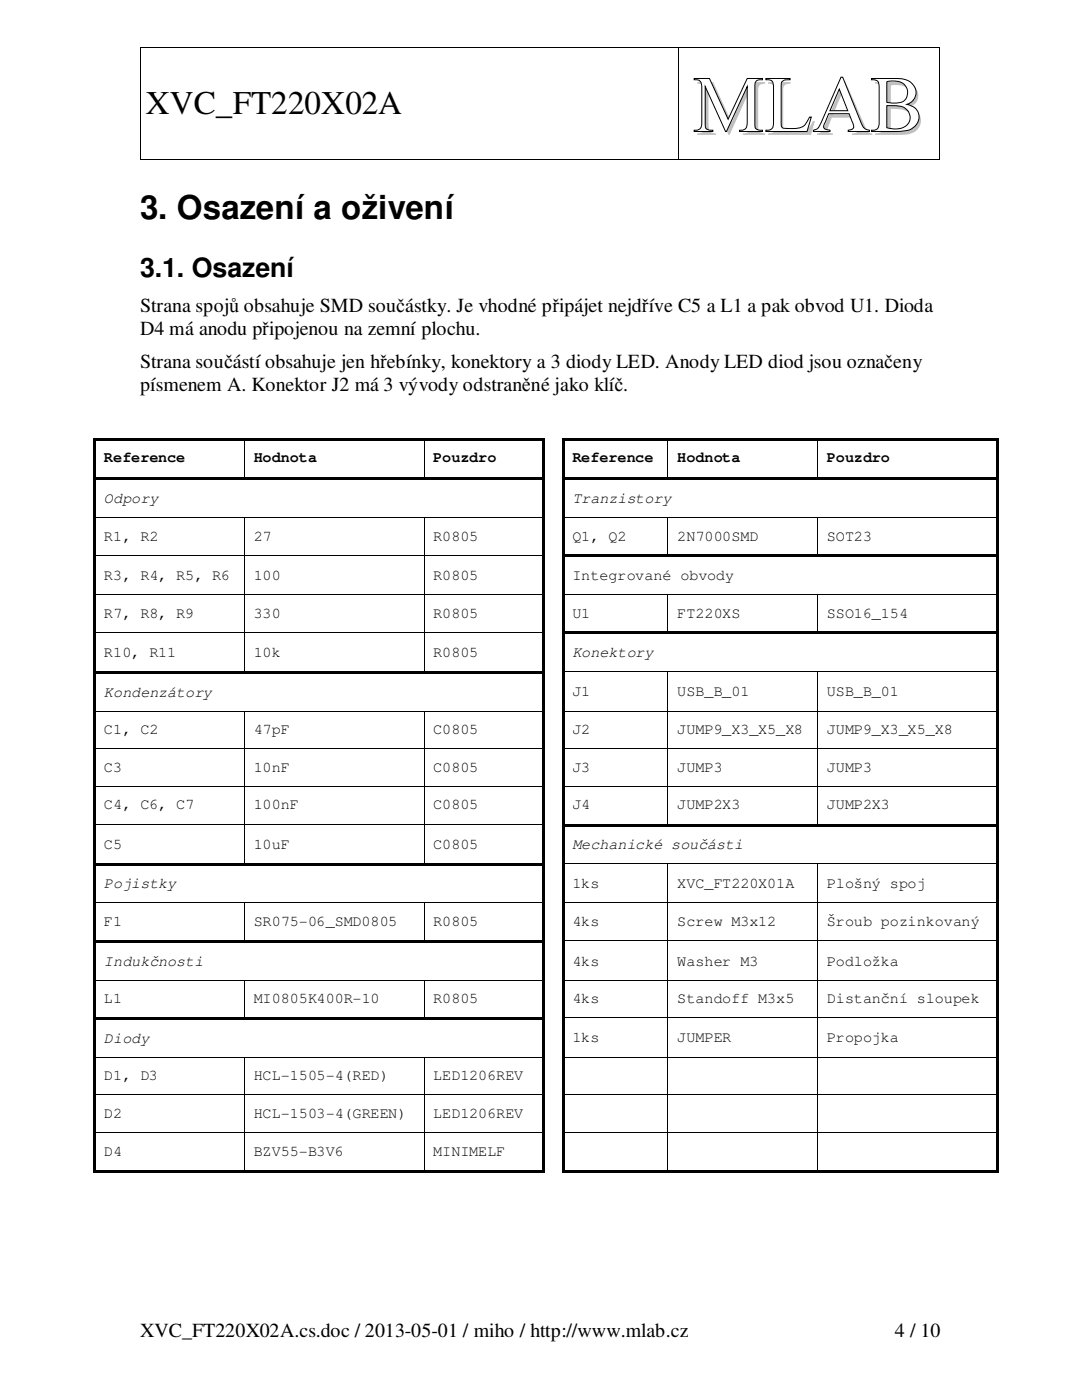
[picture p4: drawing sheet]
<svg xmlns="http://www.w3.org/2000/svg" width="216mm" height="279mm" viewBox="0 0 216 279" stroke-linecap="round" stroke-linejoin="round" font-family="sans-serif">
<path d="M138.5 15.7h3.1l3.7 8.1 3.8-8.1h3v.2a1.09 1.09 0 0 0-1.5 1.2v7.7a1.09 1.09 0 0 0 1.5 1.2v.2h-4.5v-.2a1.27 1.27 0 0 0 1.5-1.6v-7.1l-4.2 8.9h-.1l-4.1-8.9v7.5a1.09 1.09 0 0 0 1.5 1.2v.2h-3.7v-.2a1.27 1.27 0 0 0 1.5-1.6v-6.9a1.26 1.26 0 0 0-1.5-1.6z" fill="none" stroke="#000" stroke-width=".2"/>
<path d="M152.8 15.7h4.8v.2a1.37 1.37 0 0 0-1.7 .7v7.8a.91 .91 0 0 0 .1 1 .91 .91 0 0 0 .9 .2 4.9 4.9 0 0 0 3.6-.6l1-1.6h.4l-.9 2.8h-8.2v-.2a1.27 1.27 0 0 0 1.5-1.6v-7.3a1.11 1.11 0 0 0-1.5-1.2z" fill-rule="evenodd" fill="#fff"/>
<path d="M152.8 15.7h4.8v.2a1.37 1.37 0 0 0-1.7 .7v7.8a.91 .91 0 0 0 .1 1 .91 .91 0 0 0 .9 .2 4.9 4.9 0 0 0 3.6-.6l1-1.6h.4l-.9 2.8h-8.2v-.2a1.27 1.27 0 0 0 1.5-1.6v-7.3a1.11 1.11 0 0 0-1.5-1.2z" fill="none" stroke="#000" stroke-width=".2"/>
<path d="M167.8 15.4h.3l3.6 8.8a2.04 2.04 0 0 0 1.8 1.8v.2h-4.3v-.2l.4-.1a.8 .8 0 0 0 .7-.5 .8 .8 0 0 0-.1-.8l-.8-1.9h-4l-.7 1.7a.81 .81 0 0 0-.4 .8 .81 .81 0 0 0 .7 .7l.6 .1v.2h-3.3v-.2l.4-.1a2.35 2.35 0 0 0 1.3-1.8zM167.5 17.8l-1.9 4.3h3.6z" fill-rule="evenodd" fill="#fff"/>
<path d="M167.5 17.8l1.7 4.3h-3.6zM167.8 15.4h.3l3.6 8.8a2.04 2.04 0 0 0 1.8 1.8v.2h-4.3v-.2l.4-.1a.8 .8 0 0 0 .7-.5 .8 .8 0 0 0-.1-.8l-.8-1.9h-4l-.7 1.7a.81 .81 0 0 0-.4 .8 .81 .81 0 0 0 .7 .7l.6 .1v.2h-3.3v-.2l.4-.1a2.35 2.35 0 0 0 1.3-1.8z" fill="none" stroke="#000" stroke-width=".2"/>
<path d="M173.9 15.7h4.5a3.9 3.9 0 0 1 4.3 2.1 2.46 2.46 0 0 1-1.8 3 2.6 2.6 0 0 1 2.5 2.5 2.6 2.6 0 0 1-2.3 2.7l-1.6 .2h-5.6v-.2a1.27 1.27 0 0 0 1.5-1.6v-7.3a1.14 1.14 0 0 0-1.5-1.2zM177 16.3v4.1l.3 .1a4.4 4.4 0 0 0 3.2-.5 2.35 2.35 0 0 0 .3-2.8 2.35 2.35 0 0 0-2.6-1zM177 21.1v4.4a3.9 3.9 0 0 0 4.3-1 2.33 2.33 0 0 0-2.2-3.4z" fill-rule="evenodd" fill="#fff"/>
<g fill="none" stroke="#000" stroke-width=".2">
<path d="M27.9 9.6v22.2M28 9.5h107.3M135.4 9.6v22.2M135.5 9.5h51.8M173.9 15.7h4.5a3.9 3.9 0 0 1 4.3 2.1 2.46 2.46 0 0 1-1.8 3 2.6 2.6 0 0 1 2.5 2.5 2.6 2.6 0 0 1-2.3 2.7l-1.6 .2h-5.6v-.2a1.27 1.27 0 0 0 1.5-1.6v-7.3a1.14 1.14 0 0 0-1.5-1.2zM177 16.3a3.7 3.7 0 0 1 3.6 .8 2.11 2.11 0 0 1 .3 2.3 2.11 2.11 0 0 1-2 1.2l-1.9-.2zM187.4 9.6v22.2M28 31.9h107.3M135.5 31.9h51.8M177 21.1h.7a3.9 3.9 0 0 1 3.6 1.2 2.26 2.26 0 0 1-2.1 3.4h-.9l-1.3-.2zM48.9 88v7.3M84.7 88v7.3"/>
<path d="M133.3 88v7.3M163.2 88v7.3M19.1 103.3h29.7M19.1 110.8h29.7M19.1 118.7h29.7M48.9 103.4v7.3M48.9 111.2v7.4M48.9 118.8v7.3M48.9 103.3h35.7M48.9 110.8h35.7M48.9 118.7h35.7M84.7 103.4v7.3"/>
<path d="M84.7 111.2v7.4M84.7 118.8v7.3M84.8 103.3h23.5M84.8 110.8h23.5M84.8 118.7h23.5M112.7 103.3h20.5M112.7 118.7h20.5M133.3 103.4v7.3M133.3 118.8v7.3M133.3 103.3h29.8M133.3 118.7h29.8M163.2 103.4v7.3"/>
<path d="M163.2 118.8v7.3M163.2 103.3h35.5M163.2 118.7h35.5M19.1 126.2h29.7M48.9 126.6v7.3M48.9 126.2h35.7M84.7 126.6v7.3M84.8 126.2h23.5M112.7 134h20.5M133.3 134.5v7.3M133.3 134h29.8M163.2 134.5v7.3"/>
<path d="M163.2 134h35.5M19.1 141.9h29.7M19.1 149.4h29.7M19.1 157h29.7M48.9 142v7.3M48.9 149.4v7.5M48.9 157.1v7.3M48.9 141.9h35.7M48.9 149.4h35.7M48.9 157h35.7M84.7 142v7.3M84.7 149.4v7.5"/>
<path d="M84.7 157.1v7.3M84.8 141.9h23.5M84.8 149.4h23.5M84.8 157h23.5M112.7 141.9h20.5M112.7 149.4h20.5M112.7 157h20.5M133.3 142v7.3M133.3 149.4v7.5M133.3 157.1v7.3M133.3 141.9h29.8M133.3 149.4h29.8"/>
<path d="M133.3 157h29.8M163.2 142v7.3M163.2 149.4v7.5M163.2 157.1v7.3M163.2 141.9h35.5M163.2 149.4h35.5M163.2 157h35.5M19.1 164.5h29.7M48.9 164.9v7.3M48.9 164.5h35.7M84.7 164.9v7.3M84.8 164.5h23.5"/>
<path d="M112.7 172.3h20.5M133.3 172.7v7.4M133.3 172.3h29.8M163.2 172.7v7.4M163.2 172.3h35.5M19.1 180.2h29.7M19.1 195.6h29.7M48.9 180.3v7.4M48.9 195.7v7.3M48.9 180.2h35.7M48.9 195.6h35.7M84.7 180.3v7.4"/>
<path d="M84.7 195.7v7.3M84.8 180.2h23.5M84.8 195.6h23.5M112.7 180.2h20.5M112.7 187.7h20.5M112.7 195.6h20.5M133.3 180.3v7.4M133.3 188.1v7.4M133.3 195.7v7.3M133.3 180.2h29.8M133.3 187.7h29.8M133.3 195.6h29.8"/>
<path d="M163.2 180.3v7.4M163.2 188.1v7.4M163.2 195.7v7.3M163.2 180.2h35.5M163.2 187.7h35.5M163.2 195.6h35.5M19.1 211h29.7M19.1 218.4h29.7M48.9 211.1v7.3M48.9 218.5v7.5M48.9 211h35.7M48.9 218.4h35.7"/>
<path d="M84.7 211.1v7.3M84.7 218.5v7.5M84.8 211h23.5M84.8 218.4h23.5M112.7 203.1h20.5M112.7 211h20.5M112.7 218.4h20.5M133.3 203.5v7.4M133.3 211.1v7.3M133.3 218.5v7.5M133.3 203.1h29.8M133.3 211h29.8"/>
<path d="M133.3 218.4h29.8M163.2 203.5v7.4M163.2 211.1v7.3M163.2 218.5v7.5M163.2 203.1h35.5M163.2 211h35.5M163.2 218.4h35.5M19.1 226.1h29.7M48.9 226.1v7.4M48.9 226.1h35.7M84.7 226.1v7.4M84.8 226.1h23.5"/>
<path d="M112.7 226.1h20.5M133.3 226.1v7.4M133.3 226.1h29.8M163.2 226.1v7.4M163.2 226.1h35.5"/>
</g>
<g fill="#000">
<path d="M27.9 9.4h.1v.2h-.1zM135.3 9.4h.2v.2h-.2zM187.3 9.4h.2v.2h-.2zM27.9 31.8h.1v.2h-.1zM135.3 31.8h.2v.2h-.2zM187.3 31.8h.2v.2h-.2zM18.7 87.5h.4v.5h-.4zM18.7 95.3h.4v.5h-.4zM19.1 87.5h29.7v.5h-29.7zM19.1 95.3h29.7v.5h-29.7zM48.8 87.5h.5v.5h-.5zM48.8 95.3h.5v.5h-.5z"/>
<path d="M49.3 87.5h35.3v.5h-35.3zM49.3 95.3h35.3v.5h-35.3zM84.6 87.5h.5v.5h-.5zM84.6 95.3h.5v.5h-.5zM85.1 87.5h23.2v.5h-23.2zM85.1 95.3h23.2v.5h-23.2zM108.3 87.5h.5v.5h-.5zM108.3 88h.5v7.3h-.5zM108.3 95.3h.5v.5h-.5zM112.2 87.5h.5v.5h-.5zM112.2 88h.5v7.3h-.5zM112.2 95.3h.5v.5h-.5z"/>
<path d="M112.7 87.5h20.5v.5h-20.5zM112.7 95.3h20.5v.5h-20.5zM133.2 87.5h.5v.5h-.5zM133.2 95.3h.5v.5h-.5zM133.7 87.5h29.4v.5h-29.4zM133.7 95.3h29.4v.5h-29.4zM163.1 87.5h.5v.5h-.5zM163.1 95.3h.5v.5h-.5zM163.6 87.5h35.1v.5h-35.1zM163.6 95.3h35.1v.5h-35.1zM198.7 87.5h.5v.5h-.5zM198.7 88h.5v7.3h-.5z"/>
<path d="M198.7 95.3h.5v.5h-.5zM18.7 103.2h.4v.2h-.4zM18.7 110.7h.4v.5h-.4zM18.7 118.6h.4v.2h-.4zM48.8 103.2h.1v.2h-.1zM48.8 110.7h.1v.5h-.1zM48.8 118.6h.1v.2h-.1zM84.6 103.2h.2v.2h-.2zM84.6 110.7h.2v.5h-.2zM84.6 118.6h.2v.2h-.2zM108.3 95.8h.5v7.4h-.5zM108.3 103.2h.5v.2h-.5z"/>
<path d="M108.3 103.4h.5v7.3h-.5zM108.3 110.7h.5v.5h-.5zM108.3 111.2h.5v7.4h-.5zM108.3 118.6h.5v.2h-.5zM112.2 95.8h.5v7.4h-.5zM112.2 103.2h.5v.2h-.5zM112.2 103.4h.5v7.3h-.5zM112.2 110.7h.5v.5h-.5zM112.2 111.2h.5v7.4h-.5zM112.2 118.6h.5v.2h-.5zM133.2 103.2h.1v.2h-.1zM133.2 110.7h.5v.5h-.5z"/>
<path d="M133.2 118.6h.1v.2h-.1zM163.1 103.2h.1v.2h-.1zM163.1 110.7h.5v.5h-.5zM163.1 118.6h.1v.2h-.1zM198.7 95.8h.5v7.4h-.5zM198.7 103.2h.5v.2h-.5zM198.7 103.4h.5v7.3h-.5zM198.7 110.7h.5v.5h-.5zM198.7 111.2h.5v7.4h-.5zM198.7 118.6h.5v.2h-.5zM18.7 126.1h.4v.5h-.4zM18.7 133.9h.4v.6h-.4z"/>
<path d="M19.1 133.9h29.7v.6h-29.7zM48.8 126.1h.1v.5h-.1zM48.8 133.9h.5v.6h-.5zM49.3 133.9h35.3v.6h-35.3zM84.6 126.1h.2v.5h-.2zM84.6 133.9h.5v.6h-.5zM85.1 133.9h23.2v.6h-23.2zM108.3 118.8h.5v7.3h-.5zM108.3 126.1h.5v.5h-.5zM108.3 126.6h.5v7.3h-.5zM108.3 133.9h.5v.6h-.5zM112.2 118.8h.5v7.3h-.5z"/>
<path d="M112.2 126.1h.5v.5h-.5zM112.2 126.6h.5v7.3h-.5zM112.2 133.9h.5v.6h-.5zM112.7 126.1h20.5v.5h-20.5zM133.2 126.1h.5v.5h-.5zM133.2 134.1h.1v.4h-.1zM133.2 133.9h.1v.2h-.1zM133.7 126.1h29.4v.5h-29.4zM163.1 126.1h.5v.5h-.5zM163.1 134.1h.1v.4h-.1zM163.1 133.9h.1v.2h-.1zM163.6 126.1h35.1v.5h-35.1z"/>
<path d="M198.7 118.8h.5v7.3h-.5zM198.7 126.1h.5v.5h-.5zM198.7 126.6h.5v7.3h-.5zM198.7 133.9h.5v.6h-.5zM18.7 141.8h.4v.2h-.4zM18.7 149.3h.4v.1h-.4zM18.7 156.9h.4v.2h-.4zM48.8 141.8h.1v.2h-.1zM48.8 149.3h.1v.1h-.1zM48.8 156.9h.1v.2h-.1zM84.6 141.8h.2v.2h-.2zM84.6 149.3h.2v.1h-.2z"/>
<path d="M84.6 156.9h.2v.2h-.2zM108.3 134.5h.5v7.3h-.5zM108.3 141.8h.5v.2h-.5zM108.3 142h.5v7.3h-.5zM108.3 149.3h.5v.1h-.5zM108.3 149.4h.5v7.5h-.5zM108.3 156.9h.5v.2h-.5zM112.2 134.5h.5v7.3h-.5zM112.2 141.8h.5v.2h-.5zM112.2 142h.5v7.3h-.5zM112.2 149.3h.5v.1h-.5zM112.2 149.4h.5v7.5h-.5z"/>
<path d="M112.2 156.9h.5v.2h-.5zM133.2 141.8h.1v.2h-.1zM133.2 149.3h.1v.1h-.1zM133.2 156.9h.1v.2h-.1zM163.1 141.8h.1v.2h-.1zM163.1 149.3h.1v.1h-.1zM163.1 156.9h.1v.2h-.1zM198.7 134.5h.5v7.3h-.5zM198.7 141.8h.5v.2h-.5zM198.7 142h.5v7.3h-.5zM198.7 149.3h.5v.1h-.5zM198.7 149.4h.5v7.5h-.5z"/>
<path d="M198.7 156.9h.5v.2h-.5zM18.7 164.4h.4v.5h-.4zM18.7 172.2h.4v.5h-.4zM19.1 172.2h29.7v.5h-29.7zM48.8 164.4h.1v.5h-.1zM48.8 172.2h.5v.5h-.5zM49.3 172.2h35.3v.5h-35.3zM84.6 164.4h.2v.5h-.2zM84.6 172.2h.5v.5h-.5zM85.1 172.2h23.2v.5h-23.2zM108.3 157.1h.5v7.3h-.5zM108.3 164.4h.5v.5h-.5z"/>
<path d="M108.3 164.9h.5v7.3h-.5zM108.3 172.2h.5v.5h-.5zM112.2 157.1h.5v7.3h-.5zM112.2 164.4h.5v.5h-.5zM112.2 164.9h.5v7.3h-.5zM112.2 172.2h.5v.5h-.5zM112.7 164.4h20.5v.5h-20.5zM133.2 164.4h.5v.5h-.5zM133.2 172.4h.1v.3h-.1zM133.2 172.2h.1v.2h-.1zM133.7 164.4h29.4v.5h-29.4zM163.1 164.4h.5v.5h-.5z"/>
<path d="M163.1 172.4h.1v.3h-.1zM163.1 172.2h.1v.2h-.1zM163.6 164.4h35.1v.5h-35.1zM198.7 157.1h.5v7.3h-.5zM198.7 164.4h.5v.5h-.5zM198.7 164.9h.5v7.3h-.5zM198.7 172.2h.5v.5h-.5zM18.7 180.1h.4v.2h-.4zM18.7 187.7h.4v.4h-.4zM18.7 195.5h.4v.2h-.4zM48.8 180.1h.1v.2h-.1zM48.8 187.7h.5v.4h-.5z"/>
<path d="M48.8 195.5h.1v.2h-.1zM84.6 180.1h.2v.2h-.2zM84.6 187.7h.5v.4h-.5zM84.6 195.5h.2v.2h-.2zM108.3 172.7h.5v7.4h-.5zM108.3 180.1h.5v.2h-.5zM108.3 180.3h.5v7.4h-.5zM108.3 187.7h.5v.4h-.5zM108.3 188.1h.5v7.4h-.5zM108.3 195.5h.5v.2h-.5zM112.2 172.7h.5v7.4h-.5zM112.2 180.1h.5v.2h-.5z"/>
<path d="M112.2 180.3h.5v7.4h-.5zM112.2 187.7h.5v.4h-.5zM112.2 188.1h.5v7.4h-.5zM112.2 195.5h.5v.2h-.5zM133.2 180.1h.1v.2h-.1zM133.2 187.7h.1v.4h-.1zM133.2 195.5h.1v.2h-.1zM163.1 180.1h.1v.2h-.1zM163.1 187.7h.1v.4h-.1zM163.1 195.5h.1v.2h-.1zM198.7 172.7h.5v7.4h-.5zM198.7 180.1h.5v.2h-.5z"/>
<path d="M198.7 180.3h.5v7.4h-.5zM198.7 187.7h.5v.4h-.5zM198.7 188.1h.5v7.4h-.5zM198.7 195.5h.5v.2h-.5zM18.7 203h.4v.5h-.4zM18.7 210.9h.4v.2h-.4zM18.7 218.4h.4v.1h-.4zM19.1 203h29.7v.5h-29.7zM48.8 203h.5v.5h-.5zM48.8 210.9h.1v.2h-.1zM48.8 218.4h.1v.1h-.1zM49.3 203h35.3v.5h-35.3z"/>
<path d="M84.6 203h.5v.5h-.5zM84.6 210.9h.2v.2h-.2zM84.6 218.4h.2v.1h-.2zM85.1 203h23.2v.5h-23.2zM108.3 195.7h.5v7.3h-.5zM108.3 203h.5v.5h-.5zM108.3 203.5h.5v7.4h-.5zM108.3 210.9h.5v.2h-.5zM108.3 211.1h.5v7.3h-.5zM108.3 218.4h.5v.1h-.5zM112.2 195.7h.5v7.3h-.5zM112.2 203h.5v.5h-.5z"/>
<path d="M112.2 203.5h.5v7.4h-.5zM112.2 210.9h.5v.2h-.5zM112.2 211.1h.5v7.3h-.5zM112.2 218.4h.5v.1h-.5zM133.2 203h.1v.5h-.1zM133.2 210.9h.1v.2h-.1zM133.2 218.4h.1v.1h-.1zM163.1 203h.1v.5h-.1zM163.1 210.9h.1v.2h-.1zM163.1 218.4h.1v.1h-.1zM198.7 195.7h.5v7.3h-.5zM198.7 203h.5v.5h-.5z"/>
<path d="M198.7 203.5h.5v7.4h-.5zM198.7 210.9h.5v.2h-.5zM198.7 211.1h.5v7.3h-.5zM198.7 218.4h.5v.1h-.5zM18.7 226h.4v.1h-.4zM18.7 233.5h.4v.5h-.4zM19.1 233.5h29.7v.5h-29.7zM48.8 226h.1v.1h-.1zM48.8 233.5h.5v.5h-.5zM49.3 233.5h35.3v.5h-35.3zM84.6 226h.2v.1h-.2zM84.6 233.5h.5v.5h-.5z"/>
<path d="M85.1 233.5h23.2v.5h-23.2zM108.3 218.5h.5v7.5h-.5zM108.3 226h.5v.1h-.5zM108.3 226.1h.5v7.4h-.5zM108.3 233.5h.5v.5h-.5zM112.2 218.5h.5v7.5h-.5zM112.2 226h.5v.1h-.5zM112.2 226.1h.5v7.4h-.5zM112.2 233.5h.5v.5h-.5zM112.7 233.5h20.5v.5h-20.5zM133.2 226h.1v.1h-.1zM133.2 233.5h.5v.5h-.5z"/>
<path d="M133.7 233.5h29.4v.5h-29.4zM163.1 226h.1v.1h-.1zM163.1 233.5h.5v.5h-.5zM163.6 233.5h35.1v.5h-35.1zM198.7 218.5h.5v7.5h-.5zM198.7 226h.5v.1h-.5zM198.7 226.1h.5v7.4h-.5zM198.7 233.5h.5v.5h-.5z"/>
</g>
<g fill="none" stroke="#000" stroke-width=".42">
<path d="M18.9 88v7.3M18.9 95.8v7.4M18.9 103.4v7.3M18.9 111.2v7.4M18.9 118.8v7.3M112.7 111h20.5M133.7 111h29.4M163.6 111h35.1M18.9 126.6v7.3M18.9 134.5v7.3M18.9 142v7.3M18.9 149.4v7.5"/>
<path d="M18.9 157.1v7.3M18.9 164.9v7.3M18.9 172.7v7.4M18.9 180.3v7.4M18.9 188.1v7.4M18.9 195.7v7.3M19.1 187.9h29.7M49.3 187.9h35.3M85.1 187.9h23.2M18.9 203.5v7.4M18.9 211.1v7.3M18.9 218.5v7.5"/>
<path d="M18.9 226.1v7.4"/>
</g>
<text font-size="15.9" fill="#c0c0c0" x="138.9" y="26.9">MLAB</text>
<g font-size="6.6">
<text x="29.1" y="22.8">XVC_FT220X02A</text>
<text x="27.9" y="43.7">3. Osazení a oživení</text>
</g>
<text font-size="5.3" x="27.9" y="55.3">3.1. Osazení</text>
<g font-size="4">
<text x="27.9" y="62.3">Strana spojů obsahuje SMD součástky. Je vhodné připájet nejdříve C5 a L1 a pak obvod U1. Dioda</text>
<text x="27.9" y="66.9">D4 má anodu připojenou na zemní plochu.</text>
<text x="27.9" y="78">písmenem A. Konektor J2 má 3 vývody odstraněné jako klíč.</text>
<text x="27.9" y="73.5">Strana součástí obsahuje jen hřebínky, konektory a 3 diody LED. Anody LED diod jsou označeny</text>
<text x="27.9" y="266.9">XVC_FT220X02A.cs.doc / 2013-05-01 / miho / http://www.mlab.cz</text>
<text x="178.6" y="266.9">4 / 10</text>
</g>
<g font-size="3">
<text x="20.7" y="92.3">Reference</text>
<text x="50.6" y="92.3">Hodnota</text>
<text x="86.4" y="92.3">Pouzdro</text>
<text x="114.2" y="92.3">Reference</text>
<text x="135.1" y="92.3">Hodnota</text>
<text x="165" y="92.3">Pouzdro</text>
<text x="20.7" y="100.4">Odpory</text>
<text x="114.2" y="100.4">Tranzistory</text>
<text x="20.7" y="107.9">R1, R2</text>
<text x="50.6" y="107.9">27</text>
<text x="86.4" y="107.9">R0805</text>
<text x="114.2" y="107.9">Q1, Q2</text>
<text x="135.1" y="107.9">2N7000SMD</text>
<text x="165" y="107.9">SOT23</text>
<text x="20.7" y="115.7">R3, R4, R5, R6</text>
<text x="50.6" y="115.7">100</text>
<text x="86.4" y="115.7">R0805</text>
<text x="114.2" y="115.7">Integrované obvody</text>
<text x="20.7" y="123.3">R7, R8, R9</text>
<text x="50.6" y="123.3">330</text>
<text x="86.4" y="123.3">R0805</text>
<text x="114.2" y="123.3">U1</text>
<text x="135.1" y="123.3">FT220XS</text>
<text x="165" y="123.3">SSO16_154</text>
<text x="20.7" y="131.1">R10, R11</text>
<text x="50.6" y="131.1">10k</text>
<text x="86.4" y="131.1">R0805</text>
<text x="114.2" y="131.1">Konektory</text>
<text x="20.7" y="139">Kondenzátory</text>
<text x="114.2" y="138.9">J1</text>
<text x="135.1" y="138.9">USB_B_01</text>
<text x="165" y="138.9">USB_B_01</text>
<text x="20.7" y="146.6">C1, C2</text>
<text x="50.6" y="146.6">47pF</text>
<text x="86.4" y="146.6">C0805</text>
<text x="114.2" y="146.6">J2</text>
<text x="135.1" y="146.6">JUMP9_X3_X5_X8</text>
<text x="165" y="146.6">JUMP9_X3_X5_X8</text>
<text x="20.7" y="154">C3</text>
<text x="50.6" y="154">10nF</text>
<text x="86.4" y="154">C0805</text>
<text x="114.2" y="154">J3</text>
<text x="135.1" y="154">JUMP3</text>
<text x="165" y="154">JUMP3</text>
<text x="20.7" y="161.5">C4, C6, C7</text>
<text x="50.6" y="161.5">100nF</text>
<text x="86.4" y="161.5">C0805</text>
<text x="114.2" y="161.5">J4</text>
<text x="135.1" y="161.5">JUMP2X3</text>
<text x="165" y="161.5">JUMP2X3</text>
<text x="20.7" y="169.4">C5</text>
<text x="50.6" y="169.4">10uF</text>
<text x="86.4" y="169.4">C0805</text>
<text x="114.2" y="169.5">Mechanické součásti</text>
<text x="20.7" y="177.3">Pojistky</text>
<text x="114.2" y="177.2">1ks</text>
<text x="135.1" y="177.2">XVC_FT220X01A</text>
<text x="165" y="177.2">Plošný spoj</text>
<text x="20.7" y="184.8">F1</text>
<text x="50.6" y="184.8">SR075-06_SMD0805</text>
<text x="86.4" y="184.8">R0805</text>
<text x="114.2" y="184.8">4ks</text>
<text x="135.1" y="184.8">Screw M3x12</text>
<text x="165" y="184.8">Šroub pozinkovaný</text>
<text x="20.7" y="192.8">Indukčnosti</text>
<text x="114.2" y="192.7">4ks</text>
<text x="135.1" y="192.7">Washer M3</text>
<text x="165" y="192.7">Podložka</text>
<text x="20.7" y="200.2">L1</text>
<text x="50.6" y="200.2">MI0805K400R-10</text>
<text x="86.4" y="200.2">R0805</text>
<text x="114.2" y="200.2">4ks</text>
<text x="135.1" y="200.2">Standoff M3x5</text>
<text x="165" y="200.2">Distanční sloupek</text>
<text x="20.7" y="208.1">Diody</text>
<text x="114.2" y="208">1ks</text>
<text x="135.1" y="208">JUMPER</text>
<text x="165" y="208">Propojka</text>
<text x="20.7" y="215.6">D1, D3</text>
<text x="50.6" y="215.6">HCL-1505-4(RED)</text>
<text x="86.4" y="215.6">LED1206REV</text>
<text x="20.7" y="223.1">D2</text>
<text x="50.6" y="223.1">HCL-1503-4(GREEN)</text>
<text x="86.4" y="223.1">LED1206REV</text>
<text x="20.7" y="230.6">D4</text>
<text x="50.6" y="230.6">BZV55-B3V6</text>
<text x="86.4" y="230.6">MINIMELF</text>
</g>
</svg>
